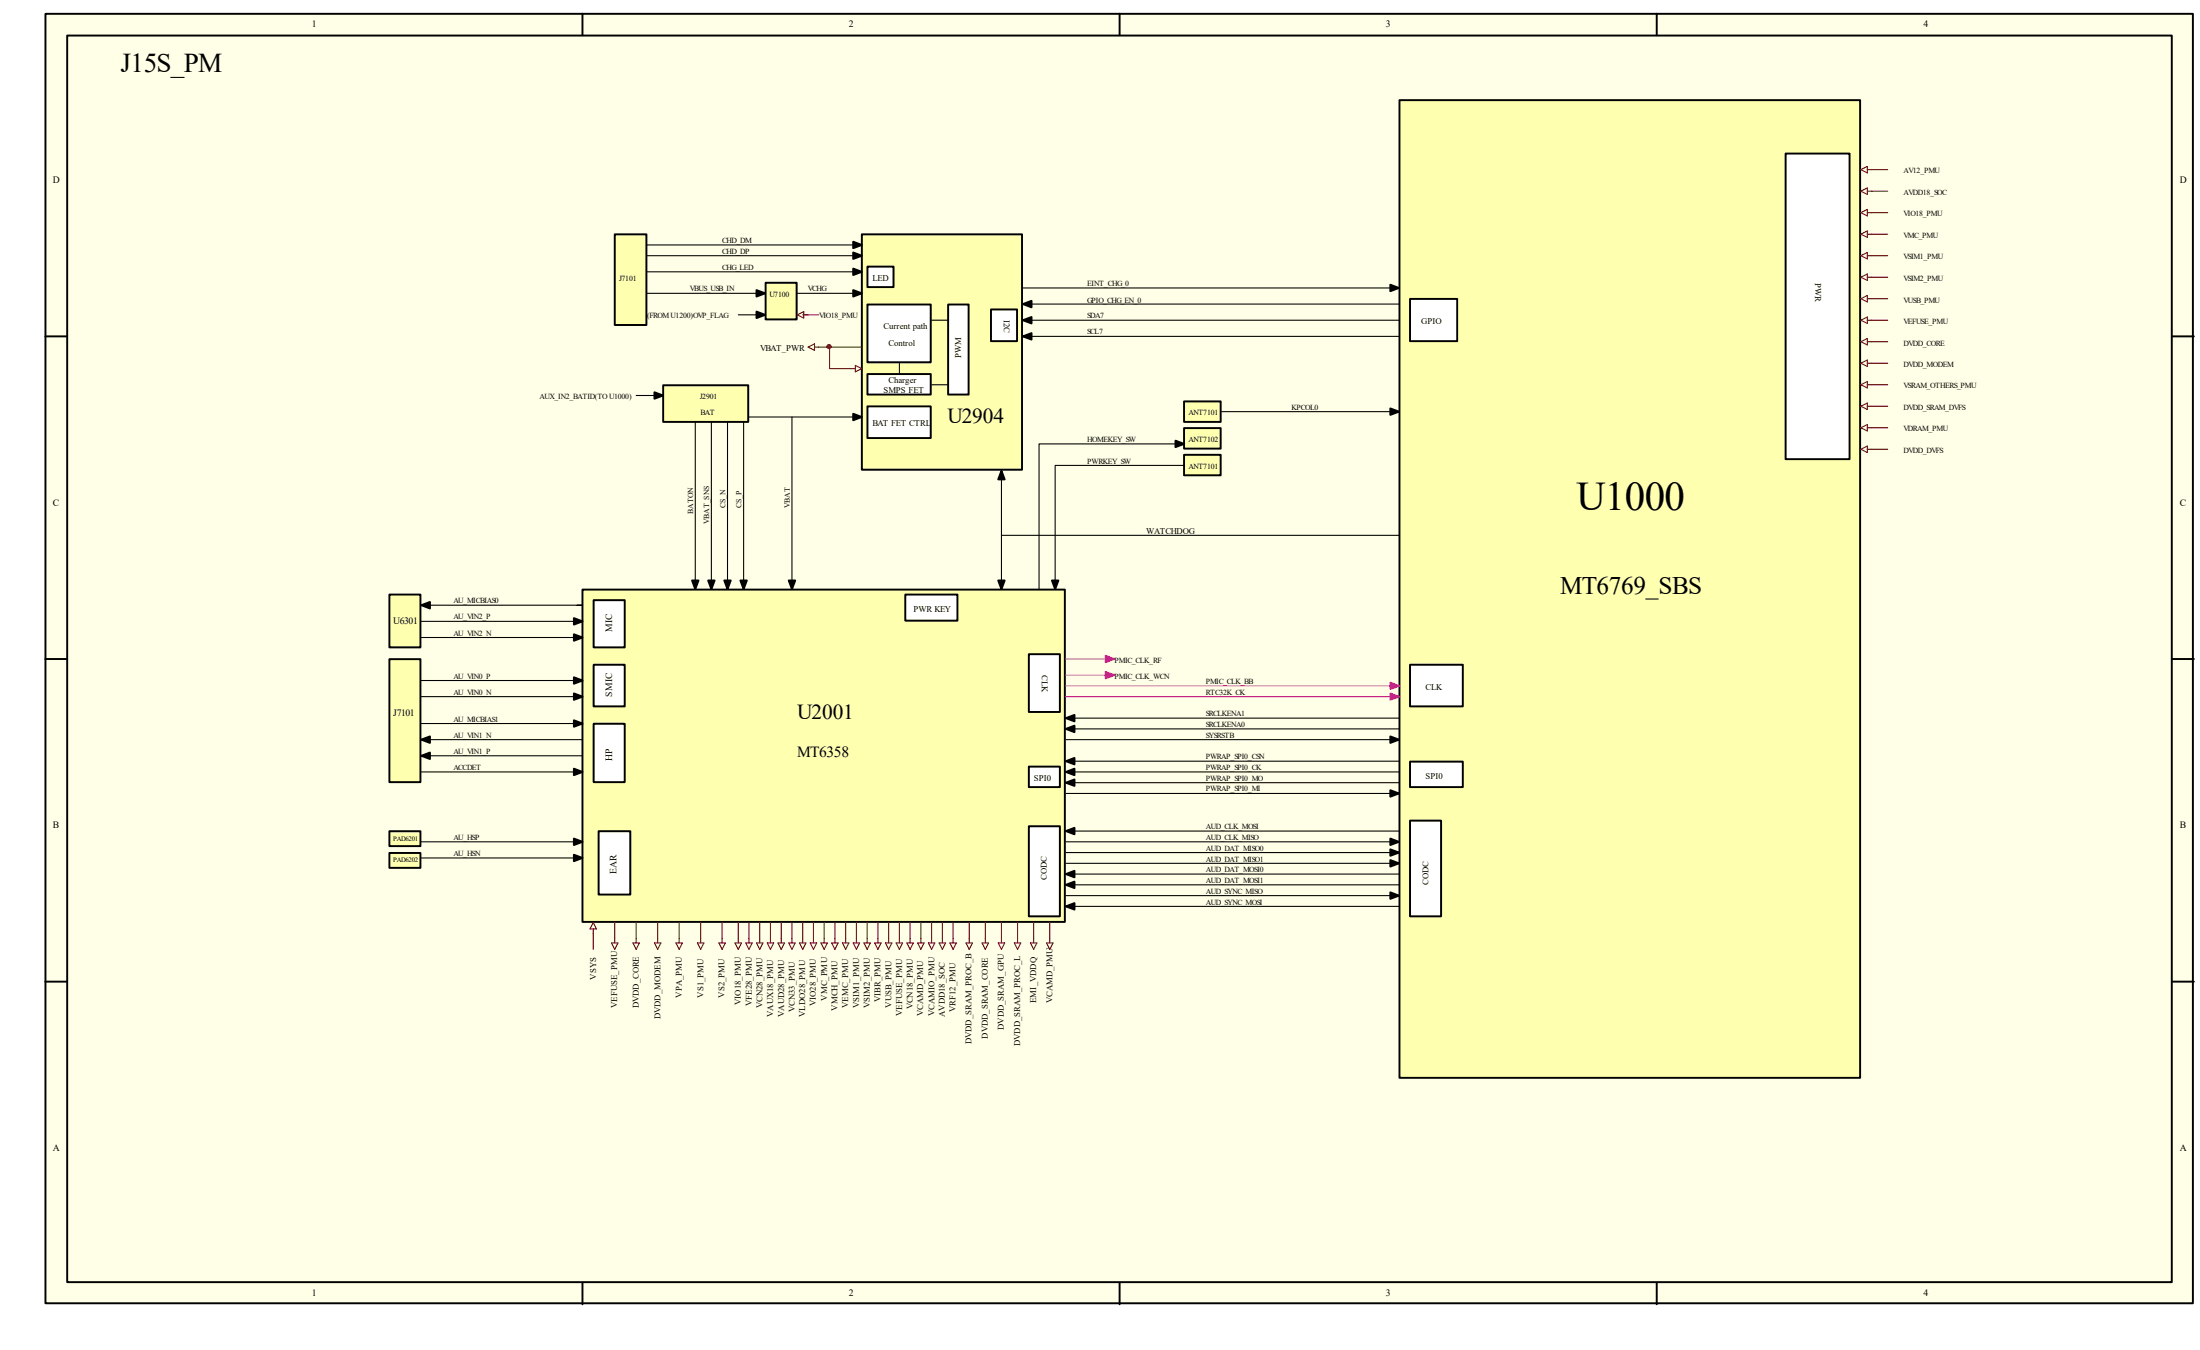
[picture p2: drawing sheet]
<svg xmlns="http://www.w3.org/2000/svg" width="150mm" height="92mm" viewBox="0 0 150 92" stroke-linecap="round" stroke-linejoin="round" font-family="sans-serif">
<path d="M3.1 .9h146.4v87.9h-146.4z" fill="#ffffe8"/>
<g fill="none" stroke="#000" stroke-width=".13">
<path d="M3.1 .9h146.4v87.9h-146.4zM4.6 2.4h143.5v85h-143.5zM39.7 .9v1.5M76.3 .9v1.5M113 .9v1.5M3.1 22.9h1.5M148.1 22.9h1.5M3.1 44.9h1.5M148.1 44.9h1.5M3.1 66.9h1.5M148.1 66.9h1.5M39.7 87.4v1.5"/>
<path d="M76.3 87.4v1.5M113 87.4v1.5"/>
</g>
<path d="M95.5 6.9h31.3v66.6h-31.3z" fill="#ffffb0"/>
<path d="M95.4 6.8h31.4v66.7h-31.4z" fill="none" stroke="#000" stroke-width=".13"/>
<g fill="none" stroke="#800000" stroke-width=".07">
<path d="M126.9 11.6l.4-.3v.5zM126.9 13l.4-.2v.5zM126.9 14.5l.4-.2v.4zM126.9 16l.4-.3v.5zM126.9 17.4l.4-.2v.4zM126.9 18.9l.4-.2v.4zM127.3 11.6h1.4M127.3 13h1.4M127.3 14.5h1.4M127.3 16h1.4M127.3 17.4h1.4M127.3 18.9h1.4"/>
<path d="M126.9 20.4l.4-.3v.5zM126.9 21.8l.4-.2v.4zM126.9 23.3l.4-.2v.4zM126.9 24.8l.4-.3v.5zM126.9 26.2l.4-.2v.4zM126.9 27.7l.4-.2v.4zM126.9 29.2l.4-.3v.5zM126.9 30.6l.4-.2v.4zM127.3 20.4h1.4M127.3 21.8h1.4M127.3 23.3h1.4M127.3 24.8h1.4"/>
<path d="M127.3 26.2h1.4M127.3 27.7h1.4M127.3 29.2h1.4M127.3 30.6h1.4"/>
</g>
<path d="M121.8 10.5h4.3v20.8h-4.3z" fill="#fff"/>
<path d="M121.8 10.5h4.3v20.8h-4.3z" fill="none" stroke="#000" stroke-width=".13"/>
<path d="M58.8 16h10.9v16h-10.9z" fill="#ffffb0"/>
<path d="M58.8 16h10.9v16h-10.9z" fill="none" stroke="#000" stroke-width=".13"/>
<path d="M69.8 21.8h25.6M69.8 22.9h25.6" fill="none" stroke="#000" stroke-width=".07"/>
<path d="M39.8 40.2h32.8v22.6h-32.8z" fill="#ffffb0"/>
<path d="M39.7 40.2h32.9v22.6h-32.9z" fill="none" stroke="#000" stroke-width=".13"/>
<path d="M72.7 49.7h22.7M72.7 48.9h22.7M72.7 51.9h22.7M72.7 52.6h22.7M72.7 53.3h22.7" fill="none" stroke="#000" stroke-width=".07"/>
<path d="M72.7 46.7h22.7M72.7 47.5h22.7" fill="none" stroke="#f0f" stroke-width=".07"/>
<path d="M69.8 21.8l.5-.2v.4zM69.8 22.9l.5-.2v.4zM72.7 49.7l.6-.2v.4zM72.7 53.3l.6-.2v.5zM72.7 52.6l.6-.2v.4zM72.7 48.9l.6-.2v.5zM72.7 51.9l.6-.2v.4zM94.8 50.2l.6 .2-.6 .2zM94.8 53.9l.6 .2-.6 .2z" fill="#000" stroke="#000" stroke-width=".13"/>
<g fill="#f0f" stroke="#f0f" stroke-width=".13">
<path d="M94.8 46.5l.6 .2-.6 .3z"/>
<path d="M94.8 47.3l.6 .2-.6 .2z"/>
</g>
<path d="M61.8 40.6h3.5v1.7h-3.5z" fill="#fff"/>
<path d="M61.7 40.5h3.6v1.8h-3.6z" fill="none" stroke="#000" stroke-width=".13"/>
<path d="M67.6 21.1h1.8v2.2h-1.8z" fill="#fff"/>
<path d="M67.6 21.1h1.8v2.2h-1.8z" fill="none" stroke="#000" stroke-width=".13"/>
<path d="M70.2 44.6h2.1v3.9h-2.1z" fill="#fff"/>
<path d="M70.2 44.6h2.1v3.9h-2.1z" fill="none" stroke="#000" stroke-width=".13"/>
<path d="M70.2 52.3h2.1v1.3h-2.1z" fill="#fff"/>
<path d="M70.2 52.2h2.1v1.4h-2.1z" fill="none" stroke="#000" stroke-width=".13"/>
<path d="M72.7 46h2.9" fill="none" stroke="#f0f" stroke-width=".07"/>
<path d="M75.4 45.8l.6 .2-.6 .2z" fill="#f0f" stroke="#f0f" stroke-width=".13"/>
<path d="M40.5 45.3h2.1v2.8h-2.1z" fill="#fff"/>
<path d="M40.5 45.3h2.1v2.8h-2.1z" fill="none" stroke="#000" stroke-width=".13"/>
<g fill="none" stroke="#800000" stroke-width=".07">
<path d="M40.5 62.9l.2 .4h-.5zM40.5 63.3v1.4M41.7 64.3h.4l-.2 .4zM41.9 62.9v1.4M43.2 64.3h.4l-.2 .4zM43.4 62.9v1.4M44.6 64.3h.5l-.3 .4zM44.8 62.9v1.4M46.1 64.3h.4l-.2 .4zM46.3 62.9v1.4M47.6 64.3h.4l-.2 .4zM47.8 62.9v1.4"/>
<path d="M49.2 62.9v1.1M50.1 64.3h.5l-.3 .4zM50.3 62.9v1.4M50.9 64.3h.4l-.2 .4zM51.1 62.9v1.4M51.6 64.3h.4l-.2 .4zM51.8 62.9v1.4M52.3 64.3h.5l-.3 .4zM52.5 62.9v1.4M53.1 64.3h.4l-.2 .4zM53.3 62.9v1.4M53.8 64.3h.4l-.2 .4z"/>
<path d="M54 62.9v1.4M54.5 64.3h.5l-.3 .4zM54.7 62.9v1.4M55.2 64.3h.5l-.2 .4zM55.5 62.9v1.4M56 64.3h.4l-.2 .4zM56.2 62.9v1.4M56.7 64.3h.5l-.3 .4zM56.9 62.9v1.4M57.4 64.3h.5l-.2 .4zM57.7 62.9v1.4M58.2 64.3h.4l-.2 .4z"/>
<path d="M58.4 62.9v1.4M58.9 64.3h.5l-.3 .4zM59.1 62.9v1.4M59.6 64.3h.5l-.2 .4zM59.9 62.9v1.4M60.4 64.3h.4l-.2 .4zM60.6 62.9v1.4M61.1 64.3h.4l-.2 .4zM61.3 62.9v1.4M61.8 64.3h.5l-.2 .4zM62.1 62.9v1.4M62.6 64.3h.4l-.2 .4z"/>
<path d="M62.8 62.9v1.4M63.3 64.3h.4l-.2 .4zM63.5 62.9v1.4M64 64.3h.5l-.2 .4zM64.3 62.9v1.4M64.8 64.3h.4l-.2 .4zM65 62.9v1.4M67.2 62.9v1.1M68.1 64.3h.4l-.2 .4zM68.3 64v.3"/>
</g>
<path d="M70.2 56.4h2.1v6.1h-2.1z" fill="#fff"/>
<path d="M70.2 56.3h2.1v6.2h-2.1z" fill="none" stroke="#000" stroke-width=".13"/>
<path d="M72.7 56.6h22.7M72.7 57.4h22.7M72.7 58.1h22.7M72.7 58.8h22.7M72.7 59.6h22.7M72.7 60.3h22.7" fill="none" stroke="#000" stroke-width=".07"/>
<path d="M72.7 59.6l.6-.2v.4zM72.7 56.6l.6-.2v.5zM94.8 57.2l.6 .2-.6 .2zM94.8 58.6l.6 .2-.6 .3zM72.7 60.3l.6-.2v.4zM72.7 61.8l.6-.2v.4z" fill="#000" stroke="#000" stroke-width=".13"/>
<path d="M96.2 20.4h3.2v2.9h-3.2z" fill="#fff"/>
<path d="M96.1 20.4h3.3v2.9h-3.3z" fill="none" stroke="#000" stroke-width=".13"/>
<path d="M96.2 45.3h3.5v2.8h-3.5z" fill="#fff"/>
<path d="M96.1 45.3h3.6v2.8h-3.6z" fill="none" stroke="#000" stroke-width=".13"/>
<path d="M96.2 52h3.5v1.6h-3.5z" fill="#fff"/>
<path d="M96.1 51.9h3.6v1.7h-3.6z" fill="none" stroke="#000" stroke-width=".13"/>
<path d="M45.3 26.3h5.7v2.5h-5.7z" fill="#ffffb0"/>
<path d="M45.2 26.3h5.8v2.5h-5.8z" fill="none" stroke="#000" stroke-width=".13"/>
<path d="M44.1 20h7.7M49.6 28.8v11.4" fill="none" stroke="#000" stroke-width=".07"/>
<path d="M55.8 23.7h3M56.6 23.7v1.4h1.4" fill="none" stroke="#800000" stroke-width=".07"/>
<path d="M59.2 27.7h4.3v2.2h-4.3z" fill="#fff"/>
<path d="M59.1 27.7h4.4v2.2h-4.4z" fill="none" stroke="#000" stroke-width=".13"/>
<path d="M59.2 25.5h4.3v1.4h-4.3z" fill="#fff"/>
<path d="M59.1 25.5h4.4v1.4h-4.4z" fill="none" stroke="#000" stroke-width=".13"/>
<path d="M59.2 20.8h4.3v3.9h-4.3z" fill="#fff"/>
<path d="M59.1 20.8h4.4v3.9h-4.4z" fill="none" stroke="#000" stroke-width=".13"/>
<path d="M61.3 24.8v.7" fill="none" stroke="#000" stroke-width=".07"/>
<path d="M64.7 20.8h1.3v6.1h-1.3z" fill="#fff"/>
<path d="M64.7 20.8h1.3v6.1h-1.3z" fill="none" stroke="#000" stroke-width=".13"/>
<path d="M63.5 21.8h1.1M63.5 26.2h1.1" fill="none" stroke="#000" stroke-width=".07"/>
<path d="M55.1 23.7l.4-.3v.5zM55.5 23.7h.3M58 25.1h.3M58.3 24.9l.5 .2-.5 .2z" fill="none" stroke="#800000" stroke-width=".07"/>
<path d="M58.2 19.8l.6 .2-.6 .2zM51.6 21.2l.6 .3-.6 .2zM50.5 39.6h.4l-.2 .6z" fill="#000" stroke="#000" stroke-width=".13"/>
<path d="M96.2 56h2.1v6.5h-2.1z" fill="#fff"/>
<path d="M96.1 55.9h2.2v6.6h-2.2z" fill="none" stroke="#000" stroke-width=".13"/>
<path d="M72.7 44.9h2.9" fill="none" stroke="#f0f" stroke-width=".07"/>
<path d="M75.4 44.7l.6 .2-.6 .2z" fill="#f0f" stroke="#f0f" stroke-width=".13"/>
<path d="M69.8 19.6h25.6M69.8 20.7h25.6M72.7 50.4h22.7" fill="none" stroke="#000" stroke-width=".07"/>
<path d="M94.8 19.4l.6 .2-.6 .2zM69.8 20.7l.5-.2v.4zM39.1 49.1l.6 .2-.6 .2z" fill="#000" stroke="#000" stroke-width=".13"/>
<path d="M40.5 40.9h2.1v3.2h-2.1z" fill="#fff"/>
<path d="M40.5 40.9h2.1v3.2h-2.1z" fill="none" stroke="#000" stroke-width=".13"/>
<path d="M42 16h2.1v6.2h-2.1z" fill="#ffffb0"/>
<path d="M41.9 16h2.2v6.2h-2.2z" fill="none" stroke="#000" stroke-width=".13"/>
<path d="M52.2 19.3h2.1v2.5h-2.1z" fill="#ffffb0"/>
<path d="M52.2 19.3h2.1v2.5h-2.1z" fill="none" stroke="#000" stroke-width=".13"/>
<path d="M44.1 18.5h14.7M54.4 20h4.4M50.7 28.8v11.4M68.3 32.1v8.1M68.3 36.5h27.1" fill="none" stroke="#000" stroke-width=".07"/>
<path d="M51.6 19.8l.6 .2-.6 .2zM68.3 32.1l.2 .6h-.4zM94.8 27.8l.6 .3-.6 .2zM68.1 39.6h.4l-.2 .6z" fill="#000" stroke="#000" stroke-width=".13"/>
<path d="M59.2 18.2h1.7v1.4h-1.7z" fill="#fff"/>
<path d="M59.1 18.2h1.8v1.4h-1.8z" fill="none" stroke="#000" stroke-width=".13"/>
<path d="M39.1 52.4l.6 .2-.6 .2z" fill="#000" stroke="#000" stroke-width=".13"/>
<path d="M49 64.3h.5l-.3 .4zM49.2 64v.3M67 64.3h.4l-.2 .4zM67.2 64v.3M68.3 62.9v1.1M69.2 64.3h.4l-.2 .4zM69.4 62.9v1.4M70.3 64.3h.4l-.2 .4zM70.5 62.9v1.4" fill="none" stroke="#800000" stroke-width=".07"/>
<path d="M26.6 40.6h2.1v3.5h-2.1z" fill="#ffffb0"/>
<path d="M26.6 40.5h2.1v3.6h-2.1z" fill="none" stroke="#000" stroke-width=".13"/>
<path d="M49.4 39.6h.4l-.2 .6z" fill="#000" stroke="#000" stroke-width=".13"/>
<path d="M26.6 45h2.1v8.3h-2.1z" fill="#ffffb0"/>
<path d="M26.6 44.9h2.1v8.4h-2.1z" fill="none" stroke="#000" stroke-width=".13"/>
<g fill="none" stroke="#000" stroke-width=".07">
<path d="M43.4 27h1.4M47.4 28.8v11.4M48.5 28.8v11.4M50.3 21.5h1.5M51.1 28.4h7.7M54 28.4v11.8M28.7 41.2h11h-.3M28.7 42.3h11M28.7 43.4h11M28.7 46.4h11M28.7 47.5h11M28.7 49.3h11"/>
<path d="M28.7 50.4h11M28.7 51.5h11M28.7 52.6h11M72.7 54.1h22.7M72.7 61h22.7M72.7 61.8h22.7"/>
</g>
<g fill="#000" stroke="#000" stroke-width=".13">
<path d="M58.2 18.3l.6 .2-.6 .2zM44.6 26.7l.6 .3-.6 .2zM58.2 28.2l.6 .2-.6 .2zM28.7 41.2l.6-.2v.5zM28.7 50.4l.6-.2v.4zM28.7 51.5l.6-.2v.4zM39.1 43.2l.6 .2-.6 .3zM39.1 42.1l.6 .2-.6 .3zM39.1 46.2l.6 .2-.6 .2zM39.1 47.3l.6 .2-.6 .2zM39.1 58.3l.6 .2-.6 .2zM39.1 57.2l.6 .2-.6 .2z"/>
<path d="M47.2 39.6h.4l-.2 .6zM48.3 39.6h.4l-.2 .6zM53.8 39.6h.4l-.2 .6zM94.8 57.9l.6 .2-.6 .2zM94.8 60.8l.6 .2-.6 .3z"/>
</g>
<path d="M54.4 21.5l.4-.3v.5zM54.8 21.5h.3" fill="none" stroke="#800000" stroke-width=".07"/>
<path d="M54.7 21.5h1.1" fill="none" stroke="#800040" stroke-width=".07"/>
<circle cx="56.5" cy="23.6" r=".11" fill="#800000" stroke="#800000" stroke-width=".13"/>
<path d="M40.5 49.4h2.1v3.9h-2.1z" fill="#fff"/>
<path d="M40.5 49.3h2.1v4h-2.1z" fill="none" stroke="#000" stroke-width=".13"/>
<path d="M26.6 56.7h2.1v1h-2.1z" fill="#ffffb0"/>
<path d="M26.6 56.7h2.1v1h-2.1z" fill="none" stroke="#000" stroke-width=".13"/>
<path d="M28.7 57.4h11M28.7 58.5h11" fill="none" stroke="#000" stroke-width=".07"/>
<path d="M40.9 56.7h2.1v4.3h-2.1z" fill="#fff"/>
<path d="M40.8 56.7h2.2v4.3h-2.2z" fill="none" stroke="#000" stroke-width=".13"/>
<path d="M80.8 27.4h2.4v1.4h-2.4z" fill="#ffffb0"/>
<path d="M80.7 27.4h2.5v1.4h-2.5z" fill="none" stroke="#000" stroke-width=".13"/>
<path d="M80.8 29.2h2.4v1.4h-2.4z" fill="#ffffb0"/>
<path d="M80.7 29.2h2.5v1.4h-2.5z" fill="none" stroke="#000" stroke-width=".13"/>
<path d="M80.8 31h2.4v1.4h-2.4z" fill="#ffffb0"/>
<path d="M80.7 31h2.5v1.4h-2.5z" fill="none" stroke="#000" stroke-width=".13"/>
<path d="M80.7 30.3h-9.8v9.9M80.7 31.7h-8.8v8.5M83.3 28.1h12.1" fill="none" stroke="#000" stroke-width=".07"/>
<path d="M80.2 30l.5 .3-.5 .2zM71.7 39.6h.5l-.3 .6z" fill="#000" stroke="#000" stroke-width=".13"/>
<path d="M26.6 58.2h2.1v1h-2.1z" fill="#ffffb0"/>
<path d="M26.6 58.1h2.1v1.1h-2.1z" fill="none" stroke="#000" stroke-width=".13"/>
<path d="M44.1 17.4h14.7M44.1 16.7h14.7" fill="none" stroke="#000" stroke-width=".07"/>
<path d="M58.2 17.2l.6 .2-.6 .2zM58.2 16.5l.6 .2-.6 .2z" fill="#000" stroke="#000" stroke-width=".13"/>
<path d="M65.9 64.3h.4l-.2 .4zM66.1 62.9v1.4M71.4 64.3h.4l-.2 .4zM71.6 62.9v1.4" fill="none" stroke="#800000" stroke-width=".07"/>
<text font-size="2.8" x="107.5" y="34.8">U1000</text>
<text font-size="1.9" x="8.2" y="4.9">J15S_PM</text>
<text font-size="1.7" x="106.4" y="40.5">MT6769_SBS</text>
<g font-size="1.5">
<text x="64.6" y="28.8">U2904</text>
<text x="54.4" y="49">U2001</text>
</g>
<text font-size="1.1" x="54.4" y="51.6">MT6358</text>
<g font-size=".7">
<text x="21.3" y="1.9">1</text>
<text x="57.9" y="1.9">2</text>
<text x="94.5" y="1.9">3</text>
<text x="131.2" y="1.9">4</text>
<text x="3.6" y="12.5">D</text>
<text x="148.6" y="12.5">D</text>
<text x="3.6" y="34.5">C</text>
<text x="148.6" y="34.5">C</text>
<text x="26.8" y="42.6">U6301</text>
<text x="41.8" y="47.5" transform="rotate(-90 41.8 47.5)">SMIC</text>
<text x="41.8" y="43.1" transform="rotate(-90 41.8 43.1)">MIC</text>
<text x="26.8" y="48.8">J7101</text>
<text x="41.8" y="51.9" transform="rotate(-90 41.8 51.9)">HP</text>
<text x="3.6" y="56.4">B</text>
<text x="42" y="59.6" transform="rotate(-90 42 59.6)">EAR</text>
<text x="148.6" y="56.4">B</text>
<text x="3.6" y="78.5">A</text>
<text x="148.6" y="78.5">A</text>
<text x="21.3" y="88.4">1</text>
<text x="57.9" y="88.4">2</text>
<text x="94.5" y="88.4">3</text>
<text x="131.2" y="88.4">4</text>
</g>
<g font-size=".6">
<text x="51.8" y="23.9">VBAT_PWR</text>
<text x="59.5" y="19.1">LED</text>
<text x="60.2" y="22.4">Current path</text>
<text x="60.6" y="23.5">Control</text>
<text x="68.5" y="21.8" transform="rotate(90 68.5 21.8)">I2C</text>
<text x="96.9" y="22.1">GPIO</text>
<text x="123.8" y="19.3" transform="rotate(90 123.8 19.3)">PWR</text>
<text x="59.5" y="29.1">BAT FET CTRL</text>
<text x="60.2" y="26.8">SMPS FET</text>
<text x="60.6" y="26.1">Charger</text>
<text x="65.5" y="24.4" transform="rotate(-90 65.5 24.4)">PWM</text>
<text x="62.3" y="41.7">PWR KEY</text>
<text x="78.2" y="36.4">WATCHDOG</text>
<text x="71" y="46" transform="rotate(90 71 46)">CLK</text>
<text x="97.2" y="47">CLK</text>
<text x="70.5" y="53.2">SPI0</text>
<text x="97.2" y="53.1">SPI0</text>
<text x="71.4" y="59.9" transform="rotate(-90 71.4 59.9)">CODC</text>
<text x="97.4" y="60.3" transform="rotate(-90 97.4 60.3)">CODC</text>
<text x="40.6" y="66.8" transform="rotate(-90 40.6 66.8)">VSYS</text>
<text x="42.1" y="68.7" transform="rotate(-90 42.1 68.7)">VEFUSE_PMU</text>
<text x="43.6" y="68.7" transform="rotate(-90 43.6 68.7)">DVDD_CORE</text>
<text x="45" y="69.5" transform="rotate(-90 45 69.5)">DVDD_MODEM</text>
<text x="46.5" y="68" transform="rotate(-90 46.5 68)">VPA_PMU</text>
<text x="48" y="68" transform="rotate(-90 48 68)">VS1_PMU</text>
<text x="49.4" y="68" transform="rotate(-90 49.4 68)">VS2_PMU</text>
<text x="50.5" y="68.5" transform="rotate(-90 50.5 68.5)">VIO18_PMU</text>
<text x="51.3" y="68.6" transform="rotate(-90 51.3 68.6)">VFE28_PMU</text>
<text x="52" y="68.7" transform="rotate(-90 52 68.7)">VCN28_PMU</text>
<text x="52.7" y="69.3" transform="rotate(-90 52.7 69.3)">VAUX18_PMU</text>
<text x="53.5" y="69.3" transform="rotate(-90 53.5 69.3)">VAUD28_PMU</text>
<text x="54.2" y="69" transform="rotate(-90 54.2 69)">VCN33_PMU</text>
<text x="54.9" y="69.3" transform="rotate(-90 54.9 69.3)">VLDO28_PMU</text>
<text x="55.6" y="68.6" transform="rotate(-90 55.6 68.6)">VIO28_PMU</text>
<text x="56.4" y="68.2" transform="rotate(-90 56.4 68.2)">VMC_PMU</text>
<text x="57.1" y="68.9" transform="rotate(-90 57.1 68.9)">VMCH_PMU</text>
<text x="57.8" y="68.7" transform="rotate(-90 57.8 68.7)">VEMC_PMU</text>
<text x="58.6" y="68.7" transform="rotate(-90 58.6 68.7)">VSIM1_PMU</text>
<text x="59.3" y="68.7" transform="rotate(-90 59.3 68.7)">VSIM2_PMU</text>
<text x="60" y="68.3" transform="rotate(-90 60 68.3)">VIBR_PMU</text>
<text x="60.8" y="68.7" transform="rotate(-90 60.8 68.7)">VUSB_PMU</text>
<text x="61.5" y="69.3" transform="rotate(-90 61.5 69.3)">VEFUSE_PMU</text>
<text x="62.2" y="68.8" transform="rotate(-90 62.2 68.8)">VCN18_PMU</text>
<text x="63" y="69.3" transform="rotate(-90 63 69.3)">VCAMD_PMU</text>
<text x="63.7" y="69.3" transform="rotate(-90 63.7 69.3)">VCAMIO_PMU</text>
<text x="64.4" y="69.3" transform="rotate(-90 64.4 69.3)">AVDD18_SOC</text>
<text x="65.2" y="69" transform="rotate(-90 65.2 69)">VRF12_PMU</text>
<text x="66.3" y="71.2" transform="rotate(-90 66.3 71.2)">DVDD_SRAM_PROC_B</text>
<text x="67.4" y="70.8" transform="rotate(-90 67.4 70.8)">DVDD_SRAM_CORE</text>
<text x="68.5" y="70.2" transform="rotate(-90 68.5 70.2)">DVDD_SRAM_GPU</text>
<text x="69.6" y="71.3" transform="rotate(-90 69.6 71.3)">DVDD_SRAM_PROC_L</text>
<text x="70.7" y="68.4" transform="rotate(-90 70.7 68.4)">EMI_VDDQ</text>
<text x="71.8" y="68.4" transform="rotate(-90 71.8 68.4)">VCAMD_PMU</text>
</g>
<g font-size=".5">
<text x="129.8" y="11.8">AV12_PMU</text>
<text x="49.2" y="17.3">CHD_DP</text>
<text x="49.2" y="16.6">CHD_DM</text>
<text x="129.8" y="13.3">AVDD18_SOC</text>
<text x="129.8" y="14.7">VIO18_PMU</text>
<text x="129.8" y="16.2">VMC_PMU</text>
<text x="129.8" y="17.7">VSIM1_PMU</text>
<text x="42.2" y="19.1">J7101</text>
<text x="44.1" y="21.7">(FROM U1200)OVP_FLAG</text>
<text x="47" y="19.9">VBUS_USB_IN</text>
<text x="49.2" y="18.4">CHG_LED</text>
<text x="52.5" y="20.2">U7100</text>
<text x="55.1" y="19.9">VCHG</text>
<text x="55.8" y="21.7">VIO18_PMU</text>
<text x="74.1" y="21.7">SDA7</text>
<text x="74.1" y="22.8">SCL7</text>
<text x="74.1" y="20.6">GPIO_CHG_EN_0</text>
<text x="74.1" y="19.5">EINT_CHG_0</text>
<text x="129.8" y="19.1">VSIM2_PMU</text>
<text x="129.8" y="20.6">VUSB_PMU</text>
<text x="129.8" y="22.1">VEFUSE_PMU</text>
<text x="129.8" y="23.5">DVDD_CORE</text>
<text x="36.8" y="27.2">AUX_IN2_BATID(TO U1000)</text>
<text x="47.7" y="27.2">J2901</text>
<text x="47.8" y="28.3">BAT</text>
<text x="81" y="28.3">ANT7101</text>
<text x="88.1" y="28">KPCOL0</text>
<text x="129.8" y="25">DVDD_MODEM</text>
<text x="129.8" y="26.5">VSRAM_OTHERS_PMU</text>
<text x="129.8" y="28">DVDD_SRAM_DVFS</text>
<text x="129.8" y="29.4">VDRAM_PMU</text>
<text x="47.3" y="35" transform="rotate(-90 47.3 35)">BATON</text>
<text x="48.4" y="35.7" transform="rotate(-90 48.4 35.7)">VBAT_SNS</text>
<text x="49.5" y="34.6" transform="rotate(-90 49.5 34.6)">CS_N</text>
<text x="50.6" y="34.6" transform="rotate(-90 50.6 34.6)">CS_P</text>
<text x="53.9" y="34.6" transform="rotate(-90 53.9 34.6)">VBAT</text>
<text x="74.1" y="30.2">HOMEKEY_SW</text>
<text x="74.1" y="31.6">PWRKEY_SW</text>
<text x="81" y="30.2">ANT7102</text>
<text x="81" y="32">ANT7101</text>
<text x="129.8" y="30.9">DVDD_DVFS</text>
<text x="30.9" y="41.1">AU_MICBIAS0</text>
<text x="30.9" y="42.2">AU_VIN2_P</text>
<text x="30.9" y="43.3">AU_VIN2_N</text>
<text x="30.9" y="46.3">AU_VIN0_P</text>
<text x="30.9" y="47.4">AU_VIN0_N</text>
<text x="76" y="45.2">PMIC_CLK_RF</text>
<text x="76" y="46.3">PMIC_CLK_WCN</text>
<text x="82.2" y="47.4">RTC32K_CK</text>
<text x="82.2" y="46.6">PMIC_CLK_BB</text>
<text x="30.9" y="49.2">AU_MICBIAS1</text>
<text x="30.9" y="50.3">AU_VIN1_N</text>
<text x="30.9" y="51.4">AU_VIN1_P</text>
<text x="30.9" y="52.5">ACCDET</text>
<text x="82.2" y="50.3">SYSRSTB</text>
<text x="82.2" y="49.5">SRCLKENA0</text>
<text x="82.2" y="48.8">SRCLKENA1</text>
<text x="82.2" y="51.7">PWRAP_SPI0_CSN</text>
<text x="82.2" y="52.5">PWRAP_SPI0_CK</text>
<text x="82.2" y="53.2">PWRAP_SPI0_MO</text>
<text x="82.2" y="53.9">PWRAP_SPI0_MI</text>
<text x="26.8" y="57.3">PAD6201</text>
<text x="26.8" y="58.8">PAD6202</text>
<text x="30.9" y="57.2">AU_HSP</text>
<text x="30.9" y="58.3">AU_HSN</text>
<text x="82.2" y="56.5">AUD_CLK_MOSI</text>
<text x="82.2" y="57.2">AUD_CLK_MISO</text>
<text x="82.2" y="58">AUD_DAT_MISO0</text>
<text x="82.2" y="58.7">AUD_DAT_MISO1</text>
<text x="82.2" y="59.4">AUD_DAT_MOSI0</text>
<text x="82.2" y="60.2">AUD_DAT_MOSI1</text>
<text x="82.2" y="60.9">AUD_SYNC_MISO</text>
<text x="82.2" y="61.6">AUD_SYNC_MOSI</text>
</g>
</svg>
